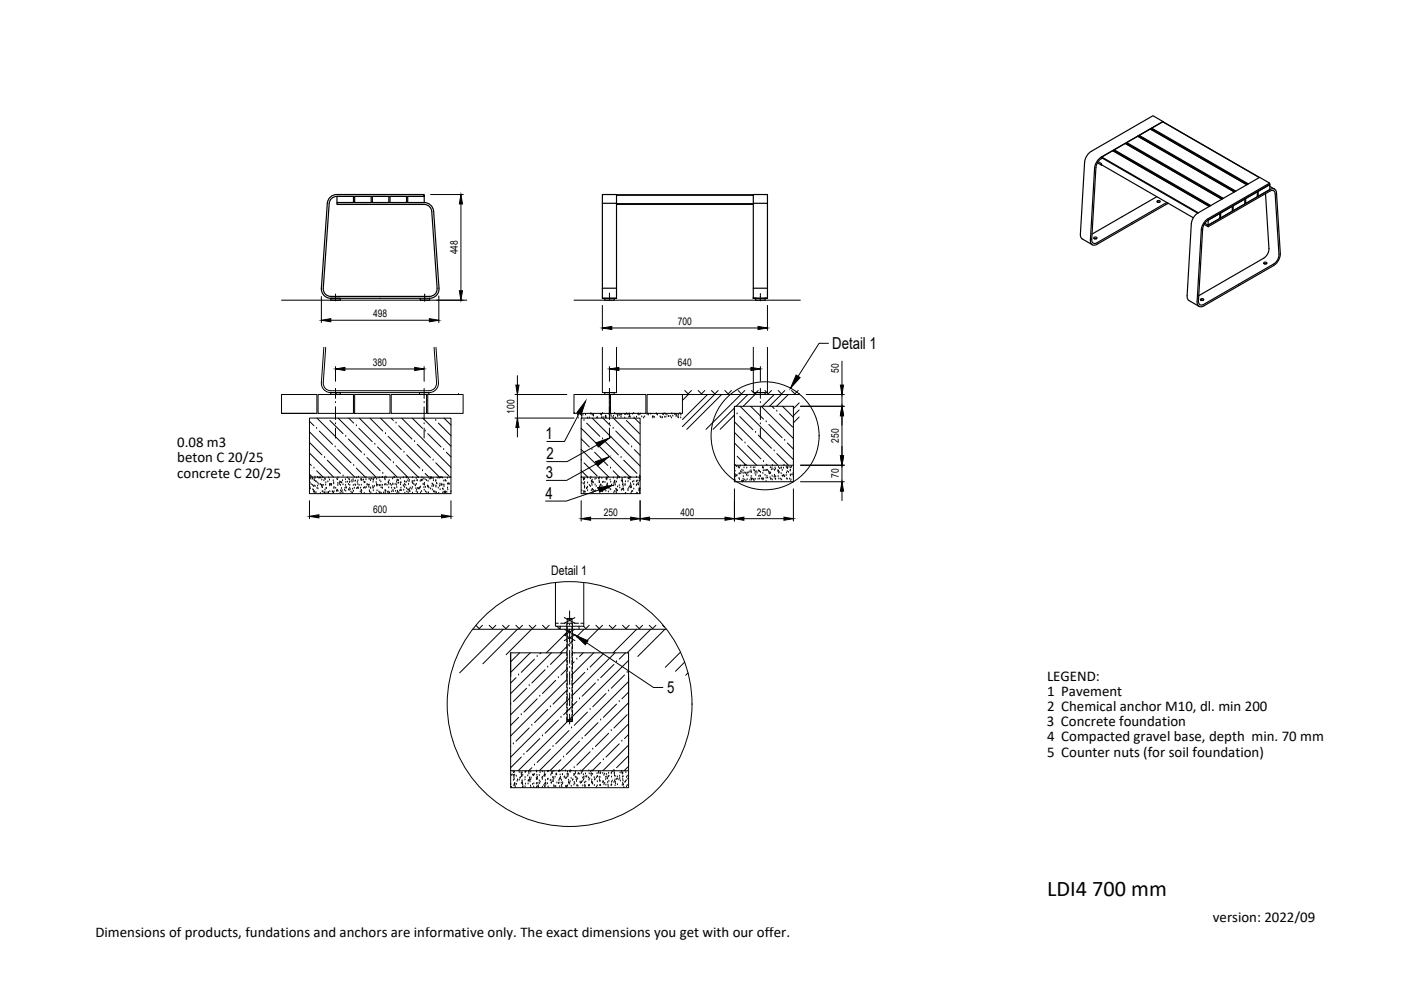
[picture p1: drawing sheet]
<svg xmlns="http://www.w3.org/2000/svg" width="297mm" height="210mm" viewBox="0 0 297 210" stroke-linecap="round" stroke-linejoin="round" font-family="sans-serif">
<!-- layer: 0 -->
<g fill="none" stroke="#000" stroke-width=".21">
<path d="M91.3 41.2h6.9M97.7 43.2v18.4M59.7 63.6h39.3M68.1 62.9v5.5M68.7 73.6l-.6 7.5a2 2 0 0 0 2 2.1v.4h2v-.4h-2h20.9a2 2 0 0 0 2-2.1l-.6-7.5M69.1 73.6l-.6 7.5a1.6 1.6 0 0 0 1.6 1.7h20.9a1.6 1.6 0 0 0 1.6-1.7l-.6-7.5M70.1 67.9h20.9M71.1 77.7v3.1M71.1 62.6h.1M71.1 63.1h.1M71.1 63.5h.1M71.1 62.3v.2"/>
<path d="M71.1 62.7v.3M71.1 63.2v.2M71.1 63.6v.2M73.1 78.2h14.8M89.9 77.7v3.1M90 62.7h.1M90 63.1h.1M90 63.6h.1M90 62.3v.3M90 62.8v.2M90 63.2v.3M90 63.7v.2"/>
<path d="M93 62.7v5.7M109.7 79.6v2M121.7 63.6h48M127.7 73.6v9.6h3v-9.6M127.7 64.7v5.3M129.2 62.5h.1M129.2 62.9h.1M129.2 63.4h.1M129.2 62.1v.3M129.2 62.6v.2M129.2 63v.3M129.2 63.5v.2"/>
<path d="M129.2 77.7v3.1M129.7 69.5h31M131.2 78.2h28M159.7 73.6v9.6h3v-9.6M161.2 62.6h.1M161.2 63h.1M161.2 63.5h.1M161.2 62.3v.2M161.2 62.7v.2M161.2 63.1v.3M161.2 63.6v.2M161.2 77.7v3.1"/>
<path d="M162.7 64.7v5.3M175.7 72.8h-2l-4.5 7M178.5 76.6v5M59.7 83.6h7.5v4h-7.5zM59.7 87.6h7.1M65.6 88.6l30 .1v12.5h-30zM67.4 83.6h7.5v4h-7.5zM71.1 85.4h.1M71.1 89.9h.1M71.1 82.3v2.2M71.1 86.3v2.7M71.1 90.8v2.1"/>
<path d="M71.4 83.6h.1M75.2 83.6h7.5v4h-7.5zM82.9 83.6h7.5v4h-7.5zM88.9 83.2h2v.4h-2zM89.9 85.4h.1M89.9 89.9h.1M89.9 82.3v2.2M89.9 86.3v2.7M89.9 90.8v2.1M90.7 83.6h7.5v4h-7.5zM97.2 83.6h.1M109.2 83.6h11"/>
<path d="M109.2 88.6h12.5M109.7 83.6v5M109.7 90.6v2M121.7 83.6h7.5v4h-7.5zM122.8 87.7l-3.1 5.9h-3.7M123.2 88.6l12.5 .1v12.5h-12.5zM126.5 98.3l-6.4 3.6h-4.3M126.6 94.3l-6.4 3.6h-4.3M128.2 83.2h2v.4h-2zM129.2 83.6h.1M129.2 85.4h.1M129.2 89.9h.1"/>
<path d="M129.2 82.3v2.2M129.2 86.3v2.7M129.2 90.8v2.1M129.4 83.6h7.5v4h-7.5zM137.2 83.6h7.5v4h-7.5zM144.7 83.6h24.7M155.7 86.1h12.5v12.5h-12.5zM155.7 86.2v2.5M160.2 83.2h2v.4h-2zM161.2 85.4h.1M161.2 89.9h.1M161.2 82.3v2.2"/>
<path d="M161.2 86.3v2.7M161.2 90.8v2.1M162.2 83.6h.1M169.4 83.6h.1M169.7 98.6h9.3M169.7 86.1h9.3M170.9 83.6h8.1M178.5 83.6v2.5M178.5 88.1v8.5M178.5 98.6v3.5M65.6 106.2v3.8M66.8 101.2h.1"/>
<path d="M67.6 109.5h26M95.6 106.2v3.8M123.2 106.2v4.3M125.2 110h8.5M127 103.9l-6.9 2.3h-4.4M135.7 101.2h.1M135.7 106.2v4.3M137.7 110h16M155.7 103.6v6.9M157.7 110h8.5M168.2 103.7v6.8M168.2 101.2h.1"/>
<path d="M169.7 102.1h9.3M178.5 104.1v2M100.2 133.4h41.1M108.3 138.4v5M117.8 123.5v9.3h6v-9.3M117.8 132.1h.6M118.8 132.8v.6M118.9 132.1h.9M119.6 133.4l2.3 1.2-2.3 1.2M119.6 130.9l2.3 1.2M120.2 132.1v1.2M120.2 133.7v1"/>
<path d="M120.2 135.2v.9M120.2 136.6v.9M120.2 138v1M120.2 139.5v.9M120.3 138.4h-12v25h25v-25h-12M120.3 131.2h1M120.3 131.2v1.2M120.3 132.9v.9M120.3 134.3v.9M120.3 135.7v1M120.3 137.1v1M120.3 138.6v.9"/>
<path d="M120.3 140v.9M120.3 132.1h.9M120.8 137h.1M120.8 132.5h.1M120.8 129.5v2.1M120.8 133.4v2.7M120.8 137.9v2.7M121.3 131.2v1.2M121.3 132.9v.9M121.3 134.3v.9M121.3 135.7v1M121.3 137.1v1"/>
<path d="M121.3 138.6v.9M121.3 140v.9M121.4 132.1v1.2M121.4 133.7v1M121.4 135.2v.9M121.4 136.6v.9M121.4 138v1M121.4 139.5v.9M121.7 132.1h1M121.9 133.4l-2.3 1.2 2.3 1.2M121.9 130.9l-2.3 1.2M122.8 132.8v.6"/>
<path d="M123.1 132.1h.7M124.4 136.3l14.1 9.5h2M120.2 140.9v.9M120.2 142.3v2.1M120.2 144.9v.9M120.2 146.3v1M120.2 147.7v1M120.2 149.2v.9M120.2 150.6v.9M120.2 152v1h1.2v-1M120.3 152.6h1M120.3 141.4v1"/>
<path d="M120.3 142.9v.9M120.3 144.3v.9M120.3 145.7v1M120.3 147.1v1M120.3 148.6v.9M120.3 150v1M120.3 151.4v1.2M120.8 150.5h.1M120.8 146h.1M120.8 141.5h.1M120.8 142.4v2.7M120.8 146.9v2.7"/>
<path d="M120.8 151.4v2.1M121.3 141.4v1M121.3 142.9v.9M121.3 144.3v.9M121.3 145.7v1M121.3 147.1v1M121.3 148.6v.9M121.3 150v1M121.3 151.4v1.2M121.4 140.9v.9M121.4 142.3v2.1M121.4 144.9v.9"/>
<path d="M121.4 146.3v1M121.4 147.7v1M121.4 149.2v.9M121.4 150.6v.9M133.3 143.5v18.4"/>
<circle cx="162.2" cy="92.4" r="11.5"/>
<circle cx="120.8" cy="149.3" r="26"/>
</g>
<!-- layer: SRAFY -->
<g fill="none" stroke="#000" stroke-width=".21">
<path d="M65.6 96l5.1 5.2M65.6 91.6l9.6 9.6M65.6 98.3l.4 .4M65.6 93.8l2.7 2.6M65.6 89.3l1 1M66.6 99.3h.1M67.1 90.8h.1M67.1 99.8l1.4 1.4M67.2 88.7l12.5 12.5M67.7 91.4l2.8 2.8M68.8 97h.1M69.4 97.6l2.8 2.8"/>
<path d="M69.9 89.1l2.8 2.9M71.1 94.8h.1M71.6 95.3l2.8 2.8M71.7 88.7l12.5 12.5M73.3 92.5h.1M73.9 93.1l2.8 2.8M73.9 88.7l1.1 1M75 98.7h.1M75.6 90.3h.1M75.6 99.3l1.9 1.9M76.1 90.8l2.8 2.8M76.2 88.7l12.5 12.5"/>
<path d="M77.2 96.4h.1M77.8 97l2.8 2.8M78.4 88.7l2.8 2.7M79.5 94.2h.1M80 94.8l2.8 2.8M80.7 88.7l12.5 12.5M81.7 92h.1M82.3 92.5l2.8 2.8M82.9 88.7l.5 .4M83.4 98.1h.1M84 89.7h.1M84 98.7l2.4 2.5"/>
<path d="M84.5 90.3l2.8 2.8M85.2 88.7l10.4 10.4M85.7 95.9h.1M86.2 96.4l2.8 2.9M87.4 88.7l2.2 2.1M87.9 93.6h.1M88.5 94.2l2.8 2.8M89.6 99.8h.1M89.7 88.7l5.9 5.9M90.1 91.4h.1M90.7 92l2.8 2.8M91.8 97.6h.1"/>
<path d="M92.4 89.1h.1M92.4 98.1l2.8 2.8M92.9 89.7l2.7 2.7M94.1 95.3h.1M94.2 88.7l1.4 1.4M94.6 95.9l1 1M121.8 87.7h.1M122.4 88h.1M122.6 88.6h.1M123.2 99.8l1.4 1.4M123.2 95.3l5.9 5.9M123.2 90.8l10.4 10.4"/>
<path d="M123.2 93l1.7 1.8M123.2 88.2h.1M123.3 97.6h.1M123.3 87.9h.1M123.3 88.6h.1M123.4 88.3h.1M123.6 88h.1M123.8 89.1h.1M123.8 98.1l2.8 2.8M124.1 88h.1M124.4 89.7l2.8 2.8M124.6 88.6h.1"/>
<path d="M125 88.6h.1M125.3 87.7h.1M125.3 87.8h.1M125.5 95.3h.1M125.6 88.6l10.1 10.2M125.6 88h.1M125.8 88h.1M125.8 88.2h.1M126.1 95.9l2.8 2.8M126.5 88.6h.1M126.7 88.5h.1M127.3 87.8h.1"/>
<path d="M127.4 88h.1M127.5 88.6h.1M127.5 88h.1M127.7 87.7h.1M127.7 93.1h.1M127.8 88.7l1.6 1.6M127.9 88.5h.1M128.3 93.6l2.8 2.8M128.3 88.5h.1M128.4 88.2h.1M128.4 88.5h.1M128.5 88.4h.1"/>
<path d="M128.5 88.6h.1M129.1 87.9h.1M129.2 88.3h.1M129.3 87.8h.1M129.4 99.3h.1M129.5 88h.1M129.6 88.3h.1M130 88.5h.1M130 90.8h.1M130 99.8l1.3 1.4M130.1 88.7l5.6 5.6M130.1 88.2h.1"/>
<path d="M130.3 87.7h.1M130.4 87.8h.1M130.5 88.6h.1M130.6 91.4l2.8 2.8M130.8 87.9h.1M130.9 88.3h.1M131 88.1h.1M131.2 87.8h.1M131.3 88.1h.1M131.5 88h.1M131.7 88.5h.1M131.7 97h.1"/>
<path d="M131.8 88h.1M132.2 97.6l2.8 2.8M132.4 87.9h.1M132.5 88.6h.1M132.7 87.9h.1M132.8 89.1l2.8 2.9M132.9 87.7h.1M133 87.8h.1M133.2 87.8h.1M133.3 88.4h.1M133.5 88h.1M133.5 88.3h.1"/>
<path d="M133.5 87.8h.1M133.6 88.4h.1M133.9 94.8h.1M134.2 87.8h.1M134.4 87.7h.1M134.4 88.6h.1M134.5 95.3l1.2 1.3M134.6 88.7l1.1 1.1M135 88.5h.1M135.2 87.8h.1M135.4 87.8h.1M135.5 88h.1"/>
<path d="M135.5 87.9h.1M135.8 87.8h.1M136.1 88.4h.1M136.4 88.6h.1M136.7 88.4h.1M137.2 87.8h.1M137.4 88h.1M137.4 87.8h.1M138 87.8h.1M138.3 88.4h.1M138.4 88.6h.1M138.6 88.4h.1"/>
<path d="M138.7 88.5h.1M139.1 87.8h.1M139.2 87.7h.1M139.4 88h.1M140 88.4h.1M140.1 88.6h.1M140.4 88.6h.1M140.4 88.5h.1M140.5 87.8h.1M140.6 87.9h.1M140.8 87.7h.1M140.9 88.4h.1"/>
<path d="M141.1 87.8h.1M141.2 88.5h.1M141.4 88h.1M141.7 88.3h.1M141.8 88.3h.1M142.1 88.3h.1M142.4 88.6h.1M142.4 87.7h.1M142.6 88.2h.1M143.1 87.9h.1M143.1 87.8h.1M143.3 88.3h.1"/>
<path d="M143.4 88h.1M143.5 88.1h.1M143.7 88.5h.1M143.8 88.1h.1M143.8 88.6h.1M144.2 87.7h.1M144.3 88.6h.1M144.3 88h.1M145.2 82.8l.7 .7 .7-.7M145.9 83.7l-1.2 1.2M148 82.8l.7 .7 .7-.7M150 83.6l-5.3 5.4"/>
<path d="M150.8 82.8l.8 .7 .7-.7M151.5 83.6l-6.8 6.9M153 83.6l-7.4 7.4M153.7 82.8l.7 .7 .7-.7M155.7 86.5l-4.5 4.5M155.7 88l-3 3M155.7 89.4l9.2 9.2M155.7 98.4l.2 .2M155.7 93.9l4.7 4.7M155.7 91.7l1.7 1.7M155.7 98.6v3.5h12.5v-3.5M155.8 99.2h.1"/>
<path d="M155.8 98.7h.1M155.8 99.9h.1M156.1 98.9h.1M156.3 87.7h.1M156.3 96.7l1.9 1.9M156.5 98.9h.1M156.5 82.8l.7 .7 .7-.7M156.6 99.1h.1M156.7 99.2h.1M156.8 88.3l2.8 2.8M156.9 86.1l11.3 11.3M157 98.8h.1"/>
<path d="M157.1 83.6l-7.4 7.4M157.3 99.7h.1M157.6 99.8h.1M157.7 99.2h.1M157.8 98.7h.1M158 93.9h.1M158.2 98.7h.1M158.3 99.2h.1M158.5 94.5l2.8 2.8M158.6 83.6l-2.5 2.5M159 100h.1M159.2 86.1l2.7 2.8"/>
<path d="M159.2 99.1h.1M159.2 99.8h.1M159.3 82.8l.7 .7 .7-.7M159.7 99.2h.1M159.8 99.7h.1M159.9 99.8h.1M160 99.2h.1M160.1 83.6l-2.5 2.5M160.2 91.7h.1M160.8 92.2l2.8 2.8M160.8 99.8h.1M161 99.9h.1"/>
<path d="M161 100h.1M161.4 86.1l6.8 6.9M161.7 99.2h.1M161.8 99.8h.1M161.9 99.3h.1M161.9 97.9h.1M162.2 82.8l.7 .7 .7-.7M162.2 99.8h.1M162.4 99.8h.1M162.4 89.4h.1M162.4 98.4l.3 .2M162.6 99.8h.1"/>
<path d="M162.7 99.7h.1M163 100h.1M163 90l2.8 2.8M163.3 99.2h.1M163.5 99.6h.1M163.6 86.1l.5 .5M163.7 99.2h.1M163.8 98.7h.1M163.9 99.5h.1M164.1 95.6h.1M164.1 83.6l-2.5 2.5M164.2 99.7h.1"/>
<path d="M164.3 99.2h.1M164.4 99.5h.1M164.7 87.2h.1M164.7 96.2l2.5 2.4M164.9 100h.1M164.9 99.8h.1M165 82.8l.7 .7 .7-.7M165 99.1h.1M165.1 99.9h.1M165.3 87.7l2.8 2.9M165.3 99.4h.1M165.6 99.3h.1"/>
<path d="M165.6 83.6l-2.5 2.5M165.7 99.2h.1M165.9 99.7h.1M165.9 86.1l2.3 2.4M166.1 99.3h.1M166.2 98.7h.1M166.4 93.4h.1M166.7 99.1h.1M166.9 99.2h.1M166.9 100h.1M166.9 93.9l1.3 1.3M167 99.1h.1"/>
<path d="M167 99.3h.1M167.1 83.6l-2.5 2.5M167.3 99.1h.1M167.5 99.8h.1M167.6 99.7h.1M167.6 99.2h.1M167.8 99h.1M167.8 82.8l.7 .7 .7-.7M168.1 86.1l.1 .1M169.4 86.9l-1.2 1.2M169.4 85.4l-1.2 1.2M169.4 88.4l-1.2 1.2"/>
<path d="M65.6 100.5l.6 .7M65.6 101.2v3.5h30v-3.5M65.6 103.3h.1M65.7 103.3h.1M65.7 101.2h.1M65.7 101.3h.1M65.8 102.4h.1M65.8 103.6h.1M65.9 101.6h.1M66 102.7h.1M66.2 101.6h.1M66.2 102.9h.1"/>
<path d="M66.3 101.5h.1M66.3 103.8h.1M66.4 104h.1M66.5 103.2h.1M66.5 104.3h.1M66.6 101.8h.1M66.6 103h.1M66.6 104.2h.1M66.7 101.9h.1M66.8 101.5h.1M66.8 104.5h.1M66.8 103.1h.1"/>
<path d="M66.9 102.1h.1M67 104.5h.1M67.1 102.2h.1M67.2 103.5h.1M67.3 101.2h.1M67.3 103.1h.1M67.4 102.4h.1M67.4 103.7h.1M67.6 102.7h.1M67.6 101.4h.1M67.7 101.3h.1M67.9 104.6h.1"/>
<path d="M67.9 101.3h.1M68 102.7h.1M68.2 102.9h.1M68.2 101.8h.1M68.2 103.3h.1M68.3 103h.1M68.3 104.2h.1M68.4 103.4h.1M68.5 101.3h.1M68.5 104.3h.1M68.5 102.9h.1M68.7 101.9h.1"/>
<path d="M68.7 104.5h.1M68.8 104.5h.1M68.8 101.5h.1M68.9 103.9h.1M69 101.6h.1M69 102.8h.1M69.1 102.4h.1M69.1 104.5h.1M69.1 103.6h.1M69.2 103.5h.1M69.5 102.2h.1M69.5 104.5h.1"/>
<path d="M69.6 104.4h.1M69.7 104.6h.1M69.7 101.3h.1M69.9 101.8h.1M69.9 103h.1M69.9 102.7h.1M69.9 104.2h.1M70.1 102.7h.1M70.2 102.9h.1M70.2 102.7h.1M70.3 102.8h.1M70.4 104.3h.1"/>
<path d="M70.5 104.3h.1M70.7 101.9h.1M70.7 104.5h.1M70.8 102.3h.1M70.8 102.6h.1M70.8 103.6h.1M70.8 103.3h.1M70.8 104.2h.1M71.2 103.5h.1M71.3 104.2h.1M71.4 101.6h.1M71.4 103.9h.1"/>
<path d="M71.6 104h.1M71.6 101.7h.1M71.6 102.9h.1M71.6 102.5h.1M71.7 104.2h.1M71.7 101.3h.1M71.9 102.7h.1M71.9 102.5h.1M72.1 102.2h.1M72.1 104.5h.1M72.2 102.3h.1M72.2 102.9h.1"/>
<path d="M72.2 104.1h.1M72.4 102.4h.1M72.4 103.6h.1M72.4 104.3h.1M72.5 102.4h.1M72.5 104h.1M72.6 101.9h.1M72.7 104.5h.1M72.7 102.8h.1M72.7 100.9h.1M73 104h.1M73.1 103.5h.1"/>
<path d="M73.2 101.7h.1M73.3 102.9h.1M73.3 104.1h.1M73.3 102.3h.1M73.4 103.4h.1M73.5 103.5h.1M73.6 101.3h.1M73.7 102.2h.1M73.9 102.7h.1M73.9 103.8h.1M74 101.6h.1M74 104h.1"/>
<path d="M74.1 101.7h.1M74.1 102.3h.1M74.1 103.5h.1M74.2 102.9h.1M74.2 102.2h.1M74.2 103.8h.1M74.4 104.3h.1M74.6 101.9h.1M74.6 102.2h.1M74.7 104.6h.1M74.7 104.5h.1M74.8 103.7h.1"/>
<path d="M74.9 101.7h.1M74.9 102.9h.1M74.9 104.1h.1M75 102h.1M75.1 103.5h.1M75.3 102.8h.1M75.4 102h.1M75.4 102.9h.1M75.6 101.3h.1M75.6 103.6h.1M75.8 102.3h.1M75.8 103.5h.1"/>
<path d="M75.9 102.7h.1M75.9 101.9h.1M75.9 103.4h.1M76 103.6h.1M76 101.2h.1M76.1 102.9h.1M76.4 104.3h.1M76.5 103.5h.1M76.5 101.7h.1M76.6 104h.1M76.6 101.6h.1M76.6 101.9h.1"/>
<path d="M76.6 102.9h.1M76.6 104.5h.1M76.7 104.1h.1M76.7 101.8h.1M77.1 101.8h.1M77.1 103.5h.1M77.2 102.3h.1M77.2 104.6h.1M77.3 102.4h.1M77.3 103.4h.1M77.4 102.3h.1M77.4 103.5h.1"/>
<path d="M77.6 101.7h.1M77.6 101.3h.1M77.7 103.3h.1M77.8 102.7h.1M77.8 102.9h.1M78.1 102.9h.1M78.2 103.3h.1M78.2 101.6h.1M78.3 102.8h.1M78.3 104.1h.1M78.4 104.3h.1M78.5 101.6h.1"/>
<path d="M78.5 103.4h.1M78.6 101.9h.1M78.6 103.6h.1M78.6 104.5h.1M78.8 101.6h.1M79 103.2h.1M79.1 103.5h.1M79.1 101.7h.1M79.1 102.2h.1M79.1 103.4h.1M79.1 104.1h.1M79.2 101.8h.1"/>
<path d="M79.3 101.5h.1M79.4 103.1h.1M79.6 101.3h.1M79.8 102.3h.1M79.8 104.6h.1M79.8 102.7h.1M79.9 101.6h.1M79.9 103.1h.1M79.9 102.9h.1M79.9 104.1h.1M80.1 102.9h.1M80.2 101.4h.1"/>
<path d="M80.3 104.3h.1M80.4 102.9h.1M80.5 104.6h.1M80.5 101.3h.1M80.5 103h.1M80.5 101.9h.1M80.6 104.5h.1M80.7 102.9h.1M80.8 102.2h.1M80.8 103.4h.1M80.8 104.6h.1M81 101.3h.1"/>
<path d="M81.1 103.5h.1M81.1 102.9h.1M81.1 101.2h.1M81.2 100.4h.1M81.3 104.5h.1M81.6 101.3h.1M81.6 101.6h.1M81.6 102.8h.1M81.7 104h.1M81.7 101.8h.1M81.7 104.5h.1M81.7 104.1h.1"/>
<path d="M81.7 100.9l.3 .3M81.8 102.7h.1M81.8 104.2h.1M82.1 102.9h.1M82.2 104.4h.1M82.3 102.3h.1M82.3 104.3h.1M82.4 102.2h.1M82.4 102.4h.1M82.4 103.4h.1M82.5 102.7h.1M82.5 104.6h.1"/>
<path d="M82.5 101.9h.1M82.6 104.5h.1M82.8 102.7h.1M83 102.9h.1M83 103.5h.1M83 104.3h.1M83.2 101.5h.1M83.3 102.8h.1M83.3 102.6h.1M83.3 104h.1M83.4 104.2h.1M83.5 101.3h.1"/>
<path d="M83.6 101.2h.1M83.6 103.5h.1M83.7 103.6h.1M83.8 102.7h.1M83.9 104.2h.1M84 102.9h.1M84.1 102.1h.1M84.1 103.4h.1M84.2 102.5h.1M84.2 104.6h.1M84.2 101.8h.1M84.3 104.1h.1"/>
<path d="M84.3 104.3h.1M84.3 101.9h.1M84.5 101.9h.1M84.5 102.4h.1M84.6 104.5h.1M84.8 104.1h.1M84.9 101.6h.1M84.9 102.4h.1M84.9 102.8h.1M84.9 104h.1M85 103.5h.1M85 102.4h.1"/>
<path d="M85.1 104h.1M85.5 103h.1M85.5 101.3h.1M85.6 103.9h.1M85.6 103.1h.1M85.8 102.7h.1M85.8 102.1h.1M85.8 103.3h.1M85.8 104.6h.1M85.9 102.3h.1M86 102.9h.1M86.1 101.2h.1"/>
<path d="M86.2 103.6h.1M86.2 102.2h.1M86.2 101.3h.1M86.3 104.3h.1M86.5 103.8h.1M86.5 101.9h.1M86.5 104.5h.1M86.6 101.5h.1M86.6 102.7h.1M86.7 103.9h.1M86.7 102.2h.1M86.8 101.8h.1"/>
<path d="M86.8 103.8h.1M86.8 104.2h.1M86.9 104.3h.1M87 103.5h.1M87.3 103.7h.1M87.4 102.1h.1M87.4 102.4h.1M87.4 103.3h.1M87.5 104.6h.1M87.5 101.3h.1M87.5 102.5h.1M87.6 102h.1"/>
<path d="M87.7 102.7h.1M87.9 102h.1M88 102.9h.1M88.1 103h.1M88.2 103.6h.1M88.2 101.5h.1M88.2 104.3h.1M88.3 102.7h.1M88.3 103.9h.1M88.4 101.9h.1M88.5 103.6h.1M88.5 104.5h.1"/>
<path d="M88.7 101.3h.1M88.7 103.6h.1M88.8 103.7h.1M89 103.5h.1M89.1 102.1h.1M89.1 103.3h.1M89.2 104.5h.1M89.3 101.8h.1M89.3 101.9h.1M89.4 104.2h.1M89.4 102h.1M89.5 101.3h.1"/>
<path d="M89.6 101.8h.1M89.7 102.7h.1M89.9 101.5h.1M89.9 103.4h.1M89.9 102.7h.1M89.9 103.9h.1M90 102.9h.1M90 102.5h.1M90.1 101.7h.1M90.1 100.4l.8 .8M90.2 103.3h.1M90.2 104.3h.1"/>
<path d="M90.4 101.9h.1M90.5 104.5h.1M90.6 103h.1M90.7 103.3h.1M90.7 103.2h.1M90.8 102h.1M90.8 103.3h.1M90.8 104.5h.1M90.9 103.5h.1M91 101.6h.1M91.2 101.3h.1M91.3 103.7h.1"/>
<path d="M91.3 101.5h.1M91.3 101.4h.1M91.4 101.3h.1M91.6 101.4h.1M91.6 103.2h.1M91.6 102.6h.1M91.7 103.9h.1M91.7 102.7h.1M91.9 101.5h.1M91.9 101.9h.1M91.9 103.1h.1M91.9 104.2h.1"/>
<path d="M92 102.9h.1M92 104.3h.1M92.2 104.3h.1M92.4 102.1h.1M92.4 101.9h.1M92.4 103.3h.1M92.4 103h.1M92.5 104.5h.1M92.5 102.5h.1M92.6 102.6h.1M92.7 101.4h.1M92.9 103.5h.1"/>
<path d="M93 104.6h.1M93 101.3h.1M93.2 103.1h.1M93.2 101.4h.1M93.3 102.6h.1M93.3 102.9h.1M93.3 103.8h.1M93.4 101.3h.1M93.6 101.3h.1M93.6 102.9h.1M93.7 102.7h.1M93.8 101.4h.1"/>
<path d="M93.8 103.7h.1M93.9 104.5h.1M93.9 102.9h.1M94 103.8h.1M94.1 102h.1M94.1 103.2h.1M94.1 102.8h.1M94.2 104.3h.1M94.2 104.4h.1M94.2 104.5h.1M94.4 101.9h.1M94.4 104.5h.1"/>
<path d="M94.5 104.3h.1M94.6 102h.1M94.7 104.4h.1M94.9 101.4h.1M94.9 103.5h.1M94.9 102.6h.1M94.9 103.8h.1M95 102.7h.1M95.1 102.5h.1M95.3 102.7h.1M95.4 101.3h.1M95.6 104.3h.1"/>
<path d="M123.2 101.2v3.5h12.5v-3.5M123.4 104.1h.1M123.4 102.4h.1M123.7 101.5h.1M123.7 101.8h.1M123.8 104.2h.1M123.8 102.6h.1M123.8 104.5h.1M123.8 101.7h.1M123.9 103.2h.1M123.9 101.5h.1M123.9 103.5h.1"/>
<path d="M124 102.3h.1M124 103.2h.1M124 104.3h.1M124.1 104.4h.1M124.3 103.6h.1M124.5 103.5h.1M124.6 101.3h.1M124.6 103.3h.1M124.6 104h.1M124.6 102.4h.1M125 102.9h.1M125.2 101.5h.1"/>
<path d="M125.2 103.2h.1M125.3 101.2h.1M125.4 102.1h.1M125.4 104h.1M125.5 102.6h.1M125.5 102.9h.1M125.5 102.3h.1M125.5 101.8h.1M125.6 103.8h.1M125.6 102.2h.1M125.7 104.3h.1M125.7 104.6h.1"/>
<path d="M125.8 104h.1M125.8 102.4h.1M126.1 104.2h.1M126.2 101.6h.1M126.2 102.8h.1M126.2 104.1h.1M126.4 101.5h.1M126.4 103.1h.1M126.7 103.5h.1M127 101.5h.1M127 103.5h.1M127 103.9h.1"/>
<path d="M127 102h.1M127 102.3h.1M127.1 102.3h.1M127.1 101.3h.1M127.1 103.3h.1M127.2 103.2h.1M127.3 103.7h.1M127.3 102.9h.1M127.3 104h.1M127.4 102.8h.1M127.6 101.4h.1M127.6 103.1h.1"/>
<path d="M127.8 102.3h.1M127.8 104.3h.1M127.9 102.2h.1M128.3 103.9h.1M128.3 102.3h.1M128.5 104.1h.1M128.5 101.6h.1M128.6 103h.1M128.6 101.5h.1M128.6 101.4h.1M128.6 101.7h.1M128.7 102.7h.1"/>
<path d="M128.8 102.6h.1M128.8 103.1h.1M128.8 101.4h.1M128.9 103h.1M128.9 103.4h.1M129 104.3h.1M129 103.5h.1M129.1 103.4h.1M129.3 101.8h.1M129.3 103.8h.1M129.5 103.9h.1M129.5 102.2h.1"/>
<path d="M129.7 102.8h.1M130.1 101.3h.1M130.1 103h.1M130.1 102.5h.1M130.2 104.5h.1M130.2 102.2h.1M130.3 102.2h.1M130.3 104.2h.1M130.3 102h.1M130.3 102.1h.1M130.4 102.5h.1M130.4 102.9h.1"/>
<path d="M130.6 103.7h.1M130.6 104.2h.1M130.7 104.6h.1M130.7 103.8h.1M130.7 102.2h.1M130.8 104.1h.1M130.8 101.5h.1M130.9 104h.1M130.9 101.3h.1M130.9 103.2h.1M131.3 101.3h.1M131.3 103h.1"/>
<path d="M131.4 103.5h.1M131.7 102h.1M131.7 104h.1M131.9 101.4h.1M131.9 101.7h.1M131.9 103.7h.1M131.9 103.8h.1M131.9 102.2h.1M132 101.9h.1M132 102.8h.1M132 102.3h.1M132.1 102.7h.1"/>
<path d="M132.1 103.1h.1M132.2 103.7h.1M132.2 104h.1M132.5 101.3h.1M132.5 102.9h.1M132.5 102.7h.1M132.6 104.6h.1M132.6 102.2h.1M133.2 103.7h.1M133.2 104.1h.1M133.2 102.1h.1M133.2 101.5h.1"/>
<path d="M133.3 101.4h.1M133.3 101.5h.1M133.3 103.4h.1M133.5 101.2h.1M133.5 103.2h.1M133.5 101.4h.1M133.6 101.7h.1M133.7 102.6h.1M133.7 101.2h.1M133.7 103.4h.1M133.7 102.9h.1M133.8 103.1h.1"/>
<path d="M133.8 103.4h.1M133.8 104.6h.1M133.8 103.3h.1M133.9 104.3h.1M134.1 102.2h.1M134.1 104.2h.1M134.3 102.8h.1M134.4 103.7h.1M134.4 102.1h.1M134.9 102.9h.1M134.9 102.1h.1M134.9 101.2h.1"/>
<path d="M135 102.8h.1M135 104.6h.1M135 102h.1M135.1 102.7h.1M135.1 104.6h.1M135.3 102h.1M135.3 102.5h.1M135.4 102.8h.1M135.5 103.7h.1M135.5 104h.1M135.5 101.5h.1M135.5 104.2h.1"/>
<path d="M135.6 103.9h.1M135.6 104.5h.1M135.6 103.7h.1M135.6 100.9h.1M135.6 102h.1M135.7 101.7h.1M135.7 103.7h.1M155.8 101.8h.1M155.8 100.6h.1M155.9 101.1h.1M156 100.8h.1M156.1 100.9h.1"/>
<path d="M156.3 100.8h.1M156.7 101.4h.1M156.7 100.5h.1M156.8 101.7h.1M157 100h.1M157 100.5h.1M157.3 100.2h.1M157.3 102.1h.1M157.4 102.1h.1M157.5 101.6h.1M157.6 100.4h.1M157.6 101h.1"/>
<path d="M157.6 102h.1M157.8 101.8h.1M157.9 100.3h.1M158 100.4h.1M158.1 101.9h.1M158.3 100.8h.1M158.4 100.5h.1M158.4 101.7h.1M158.4 100.3h.1M158.6 100.9h.1M158.7 100.2h.1M159 101.8h.1"/>
<path d="M159.2 101.5h.1M159.3 101h.1M159.3 100.2h.1M159.3 101.8h.1M159.3 101.6h.1M159.5 101.6h.1M159.8 101.8h.1M159.9 101.7h.1M159.9 102.1h.1M160.1 100.4h.1M160.1 101.6h.1M160.1 100h.1"/>
<path d="M160.2 100.8h.1M160.5 100h.1M160.5 100.3h.1M160.7 101.6h.1M160.9 101h.1M161 101.6h.1M161.1 100.9h.1M161.2 101h.1M161.2 100.2h.1M161.5 101.6h.1M161.6 101.5h.1M161.7 100.4h.1"/>
<path d="M161.8 101.8h.1M161.8 101.6h.1M161.8 101.5h.1M162.2 100.8h.1M162.4 101.4h.1M162.4 102.1h.1M162.6 101h.1M162.8 101.3h.1M163 100.3h.1M163.2 100.5h.1M163.2 100.2h.1M163.3 101.3h.1"/>
<path d="M163.4 100.4h.1M163.4 101.6h.1M163.5 101.6h.1M163.7 101h.1M163.7 101.8h.1M164.1 101.2h.1M164.2 100.8h.1M164.3 101h.1M164.3 101.5h.1M164.5 101.6h.1M164.5 101.1h.1M165 101h.1"/>
<path d="M165.1 100.3h.1M165.1 101.5h.1M165.2 100.2h.1M165.4 101.6h.1M165.6 100.4h.1M165.7 101.7h.1M165.8 100.9h.1M165.9 101h.1M166.2 100.8h.1M166.2 100.9h.1M166.2 101h.1M166.4 101.1h.1"/>
<path d="M166.7 100.8h.1M166.7 100.3h.1M166.8 101.5h.1M166.9 101.6h.1M167.2 100.2h.1M167.4 101.6h.1M167.6 100.7h.1M167.6 100.9h.1M167.6 102.1h.1M167.7 101.7h.1M167.9 100.7h.1M168.1 100.8h.1"/>
<path d="M168.2 100.4h.1M100.9 132.6l.7 .7 .7-.7M103.7 132.6l.7 .7 .7-.7M106.5 132.6l.7 .7 .8-.7M106.7 133.4l-9.2 9.3M109.4 132.6l.7 .7 .7-.7M109.7 133.4l-7.3 7.3M110.2 138.4l-1.9 1.9M112.2 132.6l.7 .7 .7-.7M112.4 138.4l-4.1 4.2M112.7 133.4l-5.4 5.4M113.3 139.8l-2.8 2.8"/>
<path d="M113.9 139.2h.1M114.7 138.4l-.3 .2M115 132.6l.7 .7 .7-.7M116.9 138.4l-8.6 8.7M118.1 132.8l.5 .5 .2-.2M119.2 138.4l-2.5 2.5M120.3 139.5l-12 12M120.6 133.7l-4.8 4.7M121.3 136l-2.5 2.4M121.4 138.4l-.1 .1M121.8 138.4h.1M122.3 139.8h.1"/>
<path d="M123.6 138.4l-.7 .8M123.8 133.4l-1.6 1.6M124.9 132.6l-.7 .7-.5-.5M125.9 138.4l-4.6 4.6M126.3 132.6l.7 .7 .8-.7M126.8 133.4l-2.9 3M127.9 138.6l-2.8 2.8M129.2 132.6l.7 .7 .7-.7M130.4 138.4l-9.1 9.1M132 132.6l.7 .7 .7-.7M132.6 138.4l-1.3 1.4M134.8 132.6l.7 .7 .7-.7"/>
<path d="M135 133.4l-5 5M137.7 132.6l.7 .7 .7-.7M138 133.4l-5 5M140.5 132.6l.4 .4M141 133.4l-5.8 5.8M144.3 138.3l-3.2 3.2M108.3 149.3h.1M108.3 158.3h.1M108.8 157.7h.1M109.4 143.7l-1.1 1.1M110 143.1h.1M110 152.1l-1.7 1.7"/>
<path d="M110.5 151.5h.1M111.1 160h.1M111.6 145.9l-2.8 2.8M112.2 145.4h.1M112.2 154.3l-2.8 2.9M112.8 153.8h.1M113.9 148.2l-2.8 2.8M114.4 147.6h.1M114.4 156.6l-2.8 2.8M115 156h.1M115.6 142l-2.8 2.8M116.1 141.4h.1"/>
<path d="M116.1 150.4l-2.8 2.8M116.7 149.9h.1M116.7 158.8l-2.8 2.8M117.3 158.3h.1M117.8 144.2l-2.8 2.9M118.4 143.7h.1M118.4 152.7l-2.8 2.8M118.9 152.1h.1M120.1 146.5l-2.8 2.8M120.3 144l-12 12M120.3 141.8l-1.4 1.3M120.6 154.9l-2.8 2.8"/>
<path d="M120.8 148l-12.5 12.5M121.2 154.3h.1M121.7 140.3l-.4 .5M122.3 148.7l-2.8 2.8M122.9 148.2h.1M122.9 157.2l-2.8 2.8M123.4 156.6h.1M124 142.6l-2.7 2.7M124.6 142h.1M124.6 151l-2.9 2.8M125.1 150.4h.1M125.1 159.4l-2.8 2.8"/>
<path d="M125.7 158.8h.1M126.2 144.8l-2.8 2.8M126.8 144.2h.1M126.8 153.2l-2.8 2.8M127.4 152.7h.1M128.5 147.1l-2.8 2.8M129 146.5h.1M129 155.5l-2.8 2.8M129.6 154.9h.1M130.2 140.9l-2.8 2.8M130.7 140.3h.1M130.7 149.3l-2.8 2.8"/>
<path d="M131.3 148.7h.1M131.3 157.7l-2.8 2.8M131.8 157.2h.1M132.4 143.1l-2.8 2.8M133 142.6h.1M133 151.5l-2.8 2.8M133.3 140l-23.4 23.4M133.3 144.5l-18.9 18.9M133.3 149l-14.5 14.4M133.3 153.5l-10 9.9M133.3 158l-5.5 5.4M133.3 146.8l-1.5 1.4"/>
<path d="M133.3 155.7l-.9 .9M145.2 140.4l-2 1.9M145.9 142.7l-.5 .5M108.3 163.4v3.6h25v-3.6M108.3 166.3h.1M108.5 166.9h.1M108.5 164.4h.1M108.6 164.3h.1M108.8 163.5h.1M108.9 165.4h.1M108.9 163.8h.1M108.9 164.4h.1"/>
<path d="M108.9 164.6h.1M109 166.6h.1M109 164.9h.1M109 165.3h.1M109 166.3h.1M109.1 163.7h.1M109.1 164.3h.1M109.1 166.3h.1M109.1 166.1h.1M109.1 166.2h.1M109.2 166.6h.1M109.2 167h.1"/>
<path d="M109.5 164.6h.1M109.5 166.3h.1M109.6 165.6h.1M109.7 165.4h.1M110.1 165.4h.1M110.1 163.8h.1M110.2 165h.1M110.3 164.9h.1M110.5 163.8h.1M110.5 160.5l-2.2 2.3M110.5 164.1h.1M110.5 164.3h.1"/>
<path d="M110.5 166.1h.1M110.6 164.7h.1M110.7 164.5h.1M110.7 165.5h.1M110.7 163.8h.1M110.7 165.8h.1M110.7 166.3h.1M110.8 166h.1M110.8 166.9h.1M110.8 166.4h.1M110.8 164.3h.1M110.9 166.8h.1"/>
<path d="M111.3 165.4h.1M111.3 163.7h.1M111.3 164.8h.1M111.3 166.8h.1M111.4 166.3h.1M111.4 163.7h.1M111.5 163.6h.1M111.9 164.5h.1M112 166.2h.1M112 165.6h.1M112.1 165.5h.1M112.1 163.7h.1"/>
<path d="M112.1 163.6h.1M112.1 165.6h.1M112.2 164.1h.1M112.3 164.9h.1M112.3 165.3h.1M112.3 165.5h.1M112.4 165.8h.1M112.5 166.7h.1M112.5 165.3h.1M112.5 163.7h.1M112.5 167h.1M112.6 164.9h.1"/>
<path d="M112.8 162.8l-.7 .6M112.9 164.3h.1M112.9 166.3h.1M113.1 164.5h.1M113.1 166.9h.1M113.2 164.3h.1M113.2 166.2h.1M113.3 164.2h.1M113.3 162.2h.1M113.7 163.5h.1M113.7 165.1h.1M113.7 166.2h.1"/>
<path d="M113.8 165.3h.1M113.8 163.7h.1M113.8 166.9h.1M113.8 163.6h.1M113.8 164.4h.1M113.8 166.1h.1M113.9 164.8h.1M113.9 166.8h.1M113.9 164.9h.1M113.9 165.2h.1M114.1 166.1h.1M114.1 166.6h.1"/>
<path d="M114.2 166.9h.1M114.3 165.6h.1M114.3 164.4h.1M114.4 166.1h.1M114.5 163.8h.1M114.5 165.8h.1M114.9 164.9h.1M115 165.2h.1M115 163.6h.1M115 166.9h.1M115 164.8h.1M115.3 164.5h.1"/>
<path d="M115.3 166.5h.1M115.4 163.8h.1M115.5 164.3h.1M115.5 166.8h.1M115.5 166.3h.1M115.5 164.6h.1M115.6 164.4h.1M115.6 166.7h.1M115.6 165.5h.1M115.6 166.1h.1M115.7 166h.1M115.7 166.3h.1"/>
<path d="M116.1 166.2h.1M116.1 165.3h.1M116.1 163.6h.1M116.2 165.2h.1M116.2 163.6h.1M116.2 166.9h.1M116.2 163.5h.1M116.7 165.5h.1M116.8 165.4h.1M116.8 164.3h.1M116.9 166.1h.1M116.9 164h.1"/>
<path d="M116.9 166h.1M117 163.7h.1M117.1 163.8h.1M117.1 165.7h.1M117.1 164h.1M117.2 164.9h.1M117.3 165.4h.1M117.3 164.9h.1M117.3 165.7h.1M117.4 166.6h.1M117.4 165.2h.1M117.4 163.5h.1"/>
<path d="M117.4 166.8h.1M117.7 164.8h.1M117.7 166.8h.1M117.8 166.8h.1M117.9 164.2h.1M118 164.1h.1M118 164.3h.1M118.1 166h.1M118.4 166.1h.1M118.5 163.6h.1M118.5 163.5h.1M118.5 165.5h.1"/>
<path d="M118.5 166h.1M118.6 165.1h.1M118.6 163.4h.1M118.7 163.5h.1M118.7 166.8h.1M118.7 165.2h.1M118.8 164.3h.1M118.8 164.8h.1M118.9 165.2h.1M118.9 161.1l-2.3 2.3M119 166h.1M119 165.5h.1"/>
<path d="M119.1 166.5h.1M119.1 166.9h.1M119.2 164.3h.1M119.3 166.2h.1M119.3 166h.1M119.5 160.5h.1M119.6 164.8h.1M119.7 164.7h.1M119.9 165.1h.1M119.9 163.5h.1M119.9 166.7h.1M120.1 165h.1"/>
<path d="M120.1 167h.1M120.2 166.7h.1M120.2 164.2h.1M120.3 164.7h.1M120.3 166.7h.1M120.3 166.6h.1M120.3 163.7h.1M120.4 164.2h.1M120.4 164.6h.1M120.5 164.2h.1M120.5 165.9h.1M120.6 165.4h.1"/>
<path d="M120.6 165.9h.1M120.7 166.3h.1M120.8 166.1h.1M120.8 163.5h.1M120.9 163.7h.1M120.9 165.7h.1M120.9 163.4h.1M121.1 165h.1M121.1 166.7h.1M121.2 163.3l-.1 .1M121.4 165.4h.1M121.5 165.3h.1"/>
<path d="M121.7 164.5h.1M121.7 166.4h.1M121.7 164.2h.1M121.7 162.8h.1M121.7 165.9h.1M121.8 164.2h.1M121.9 166.2h.1M122 163.7h.1M122 164.8h.1M122 164h.1M122.1 164.8h.1M122.2 165.4h.1"/>
<path d="M122.2 165.7h.1M122.3 165h.1M122.3 166.7h.1M122.3 166.6h.1M122.5 165.2h.1M122.5 166.7h.1M122.6 164.1h.1M122.7 164h.1M122.9 164.1h.1M123 165.9h.1M123.1 166.1h.1M123.2 163.5h.1"/>
<path d="M123.2 165.9h.1M123.3 164h.1M123.3 165.9h.1M123.4 163.7h.1M123.4 165.7h.1M123.5 165h.1M123.6 166.6h.1M123.7 164.3h.1M123.7 165.4h.1M123.8 164.8h.1M123.8 165.1h.1M123.9 166h.1"/>
<path d="M124 166.5h.1M124 166.8h.1M124.1 164.7h.1M124.1 166.7h.1M124.1 164.1h.1M124.2 165.8h.1M124.3 164.8h.1M124.4 164.6h.1M124.8 164.9h.1M124.8 166.6h.1M124.9 163.4h.1M124.9 165.4h.1"/>
<path d="M124.9 166.7h.1M124.9 164.1h.1M125 166.5h.1M125 165.2h.1M125.3 163.7h.1M125.3 164.2h.1M125.4 164.1h.1M125.4 164.5h.1M125.4 165.8h.1M125.5 165.4h.1M125.5 166h.1M125.5 163.4h.1"/>
<path d="M125.5 165.9h.1M125.6 166.2h.1M125.6 164.2h.1M126 164.9h.1M126 166.5h.1M126.1 165.4h.1M126.2 165.2h.1M126.4 164.9h.1M126.5 166.9h.1M126.6 164h.1M126.6 164.6h.1M126.6 166.6h.1"/>
<path d="M126.6 165.7h.1M126.7 164.7h.1M126.9 163.6h.1M126.9 163.9h.1M127 164.8h.1M127.1 165.3h.1M127.2 165.6h.1M127.2 164.8h.1M127.2 166.6h.1M127.2 166.5h.1M127.2 163.7h.1M127.2 165.7h.1"/>
<path d="M127.2 164.1h.1M127.3 166.5h.1M127.4 163.9h.1M127.4 161.6l-1.8 1.8M127.8 164h.1M127.8 166h.1M127.9 165.7h.1M127.9 165.8h.1M127.9 161.1h.1M128 164.4h.1M128 166.4h.1M128.2 164.1h.1"/>
<path d="M128.2 166.1h.1M128.4 165.3h.1M128.4 164.8h.1M128.5 166.5h.1M128.6 164.2h.1M128.7 164.7h.1M128.7 165.1h.1M128.8 165.1h.1M128.8 165.9h.1M128.9 166.4h.1M128.9 166.8h.1M129 164.7h.1"/>
<path d="M129 163.9h.1M129.1 165.7h.1M129.1 164.5h.1M129.6 166.6h.1M129.6 164h.1M129.6 163.9h.1M129.6 165.9h.1M129.7 164.8h.1M129.7 166.5h.1M129.7 166.4h.1M129.8 163.6h.1M129.8 165.6h.1"/>
<path d="M130.2 163.3h.1M130.2 165.9h.1M130.2 163.6h.1M130.2 164.1h.1M130.3 163.9h.1M130.3 164.5h.1M130.3 165.6h.1M130.4 165.3h.1M130.4 164.6h.1M130.4 166.6h.1M130.5 165.9h.1M130.5 166.2h.1"/>
<path d="M130.7 165.3h.1M130.9 165.2h.1M130.9 164.7h.1M130.9 166.4h.1M131.2 165.3h.1M131.4 164.6h.1M131.4 165.1h.1M131.5 163.9h.1M131.5 165.6h.1M131.8 163.6h.1M131.9 163.9h.1M131.9 166.5h.1"/>
<path d="M131.9 164h.1M132 164.8h.1M132 164.1h.1M132 166.1h.1M132 165.3h.1M132 163.9h.1M132.1 165.6h.1M132.1 164.7h.1M132.1 166.3h.1M132.2 166.5h.1M132.3 167h.1M132.5 165.9h.1"/>
<path d="M132.6 165.8h.1M132.7 163.8h.1M132.8 165.5h.1M132.8 164.8h.1M132.8 166.8h.1M133 164.6h.1M133 166.5h.1M133.1 165.2h.1M133.3 162.5l-1 .9M133.3 160.2l-2.6 2.6"/>
</g>
<!-- layer: 0 -->
<g fill="#000" stroke="#000" stroke-width=".21">
<path d="M97.7 41.2l.4 2h-.7zM68.1 67.9l2-.3v.6zM71.1 78.2l2-.3v.7zM87.9 77.9l2 .3-2 .4zM91 67.6l2 .3-2 .3zM97.4 61.6h.7l-.4 2zM127.7 69.5l2-.3v.7zM129.2 78.2l2-.3v.7zM159.2 77.9l2 .3-2 .4zM160.7 69.2l2 .3-2 .4zM109.4 81.6h.6l-.3 2zM109.7 88.6l.3 2h-.6z"/>
<path d="M124.2 85l-1 2.9-.9-.5zM126.2 97.9l2.9-1-2.4 1.9zM126.4 93.9l2.8-1-2.4 1.9zM168.8 79.5l.8 .6-2 2.2zM178.5 86.1l.3 2h-.6zM178.2 96.6h.6l-.3 2zM178.2 81.6h.6l-.3 2zM65.6 109.5l2-.4v.7zM93.6 109.1l2 .4-2 .3zM123.2 110l2-.4v.7zM126.8 103.4l3-.5-2.7 1.5zM133.7 109.6l2 .4-2 .3z"/>
<path d="M135.7 110l2-.4v.7zM153.7 109.6l2 .4-2 .3zM155.7 110l2-.4v.7zM166.2 109.6l2 .4-2 .3zM178.5 102.1l.3 2h-.6zM121.9 134.6l2.8 1.3-.6 .8z"/>
</g>
<g fill="none" stroke="#000" stroke-width=".25">
<path d="M232.7 34.5l.8 .5M232.8 34.3l.7 .4v.2l19.5 11.3M233.5 34.7l.1 .3M233.5 33.4v.2l-.8 .8-.3 1-.9 15.3 .2 .8 .4 .1 .5-.1 14.8-8.6M233.5 33.4l20.4 11.8M233.6 33.3l-.1 .1M233.6 33.3l20.5 11.8M235.9 31.9l20.5 11.8M235.9 31.9l-2.3 1.4M235.9 31.9l20.5 11.9M236.2 31.9v.2M236.2 31.9l20.4 11.8"/>
<path d="M236.2 31.8v.1M236.2 31.8l20.5 11.8M238.6 30.4l-2.4 1.4M238.6 30.4l20.4 11.8M238.6 30.4l20.5 11.8M238.8 30.4v.1M238.8 30.4l20.4 11.7M238.9 30.2l-.1 .2M238.9 30.2l20.5 11.9M241.2 28.9l20.5 11.8M241.2 28.9l-2.3 1.3M241.5 28.8v.2"/>
<path d="M241.5 28.8l20.4 11.8M241.5 28.7v.1M241.5 28.7l20.5 11.8M243.9 27.4l20.5 11.8M243.9 27.4l-2.4 1.3M244.1 27.3v.2M244.1 27.3l20.4 11.8M244.2 27.2l-.1 .1M244.2 27.2l20.5 11.8M246.5 25.8l-2.3 1.4M246.5 25.8l20.5 11.8M246.6 25.8h.1"/>
<path d="M246.6 25.8h-.1M246.6 25.8l20.4 11.8M269.2 38.8l-2.1-1.2-13.1 7.6a3.1 3.1 0 0 0-1.4 2.3l-.9 15.5 .3 .7 2.2 1.3M269.2 39.1h.1M269.2 39.5l1 .6M70 41.8l.9-.5 .5-.1h18.5v.4h-18.5a1.6 1.6 0 0 0-1.6 1.5l-1.3 18a1.6 1.6 0 0 0 1.6 1.7h21a1.6 1.6 0 0 0 1.6-1.7l-1.2-16.3a1.6 1.6 0 0 0-1.6-1.5h-18.5v-.4h18.5a2 2 0 0 1 2 1.9l1.2 16.3a2 2 0 0 1-2 2.1h-21a2 2 0 0 1-2-2.1l1.3-18 .1-.5zM71.4 41.6h3.5v1.3h-3.5zM75.2 41.6h3.5v1.3h-3.5zM78.9 41.6h3.5v1.3h-3.5zM82.7 41.6h3.5v1.3h-3.5zM86.4 41.6h3.5v1.3h-3.5zM89.9 41.3v.3"/>
<path d="M127.7 43.1v-1.9h3v1.9M130.7 43.2h29M130.7 43.3h29M130.7 41.4h29M130.7 41.3h29M159.7 43.1v-1.9h3v1.9M231.9 50.3h.2a.27 .27 0 0 1 .4 0 .27 .27 0 0 1 0 .3 .27 .27 0 0 1-.4 0l-.2-.1zM232 50.6h.4M245.3 41.7l-13.8 7.9M245.3 42.6l.2-.1a.27 .27 0 0 1 .4 0 .27 .27 0 0 1 0 .4 .27 .27 0 0 1-.4 0l-.2-.1zM245.4 42.9h.4M247.7 43.1l-15.1 8.7a.88 .88 0 0 1-1.1 .1 .88 .88 0 0 1-.3-1l.9-15.2a3.1 3.1 0 0 1 1.4-2.4l13.1-7.5-2.2-1.3-13 7.6a3.2 3.2 0 0 0-1.4 2.3l-.9 15.5 .3 .7 2.2 1.3"/>
<path d="M255.3 47.6l.8 .5v-.4l13.1-7.5a.85 .85 0 0 1 1-.1 .85 .85 0 0 1 .4 .8l.8 12.8a3.1 3.1 0 0 1-1.4 2.6l-14.8 8.6a.88 .88 0 0 1-1 0 .88 .88 0 0 1-.4-1l.9-15.2a3.1 3.1 0 0 1 1.4-2.3l13.1-7.6v.4l-13.1 7.5-.8 1-.3 .9-.9 15.2 .1 .6 .4 .3 .6-.2 14.8-8.5 .7-.7 .4-.8 .1-.6-.9-13.2-.4-.3-.7 .1-13.1 7.6M255.4 47.3l.7 .4v-1l2.5-1.4v1l-2.5 1.4M258.6 46.1l.2 .1v-1l2.5-1.5v1.1l-2.5 1.4M261.3 44.6l.2 .1v-1.1l2.4-1.4v1.1l-2.4 1.4M263.9 43.1l.2 .1v-1.1l2.5-1.4v1l-2.5 1.5M266.6 41.5l.2 .1v-1l2.4-1.5v1.1l-2.4 1.4M268 55.7l.2-.1a.27 .27 0 0 1 .3 0 .27 .27 0 0 1 0 .4 .27 .27 0 0 1-.3 0l-.3-.2zM268.1 55.9h.4M268.3 41.1l.7 11.6v.6l-.4 .8-.7 .7-13.7 7.9M70.2 63.2l-.1 .4h2l-.1-.4M89.1 63.2v.4h2v-.4M127.7 61.1v2.1h3v-2.1"/>
<path d="M127.7 61.1v-18h3v18M127.7 63.2h3M127.7 61.1h3M128.2 63.2v.4M130.2 63.2v.4M159.7 61.1v2.1h3v-2.1M159.7 61.1v-18h3v18M159.7 63.2h.1M159.7 61.1h3M162.7 63.2h-3h.6l-.1 .4M162.7 63.2h.1M162.7 63.2h-.6l.1 .4"/>
<path d="M254.6 63.4l.2-.1a.27 .27 0 0 1 .3 0 .27 .27 0 0 1 0 .4 .27 .27 0 0 1-.3 0l-.3-.1zM254.7 63.7h.4"/>
</g>
<g fill="#fff" stroke="#fff" stroke-width=".35">
<path d="M256.5 196h18.4v4.2h-18.4z"/>
<path d="M221.4 117.3h14.2v4.3h-14.2z"/>
<path d="M221.4 120.5h12.7v4.3h-12.7z"/>
<path d="M221.4 130.2h54.2v4.3h-54.2z"/>
<path d="M221.4 123.7h46.8v4.3h-46.8z"/>
<path d="M221.4 127h25.1v4.2h-25.1z"/>
<path d="M19.7 192.2h176.6v4.2h-176.6z"/>
<path d="M221.4 133.4h52.5v4.3h-52.5z"/>
<path d="M256.6 188.2h33.1v2.7h-33.1z"/>
<path d="M256.6 186.2h38.9v2.7h-38.9z"/>
</g>
<text font-size="4.7" x="222" y="189.9">LDI4 700 mm</text>
<g font-size="3.5">
<text x="176.4" y="74">Detail 1</text>
<text x="115.6" y="93.1">1</text>
<text x="115.7" y="101.4">3</text>
<text x="115.8" y="97.4">2</text>
<text x="115.6" y="105.7">4</text>
<text x="141.4" y="147">5</text>
</g>
<g font-size="3.2">
<text x="37.6" y="94.8">0.08 m3</text>
<text x="37.6" y="98">beton C 20/25</text>
<text x="37.6" y="101.3">concrete C 20/25</text>
<text x="222" y="144.3">LEGEND:</text>
<text x="222" y="147.6">1 Pavement</text>
<text x="221.9" y="154">3 Concrete foundation</text>
<text x="222" y="150.7">2 Chemical anchor M10, dl. min 200</text>
<text x="222" y="157.2">4 Compacted gravel base, depth min. 70 mm</text>
<text x="222" y="160.4">5 Counter nuts (for soil foundation)</text>
<text x="257.2" y="195.4">version: 2022/09</text>
<text x="20.2" y="198.6">Dimensions of products, fundations and anchors are informative only. The exact dimensions you get with our offer.</text>
</g>
<text font-size="2.8" x="116.9" y="122">Detail 1</text>
<g font-size="2.2">
<text x="97.1" y="53.9" transform="rotate(-90 97.1 53.9)">448</text>
<text x="79.1" y="67.2">498</text>
<text x="143.7" y="68.9">700</text>
<text x="79" y="77.6">380</text>
<text x="143.7" y="77.6">640</text>
<text x="177.9" y="79.1" transform="rotate(-90 177.9 79.1)">50</text>
<text x="109" y="87.7" transform="rotate(-90 109 87.7)">100</text>
<text x="177.9" y="93.9" transform="rotate(-90 177.9 93.9)">250</text>
<text x="177.9" y="101.4" transform="rotate(-90 177.9 101.4)">70</text>
<text x="79.1" y="108.8">600</text>
<text x="128" y="109.3">250</text>
<text x="144.3" y="109.3">400</text>
<text x="160.5" y="109.3">250</text>
</g>
</svg>
